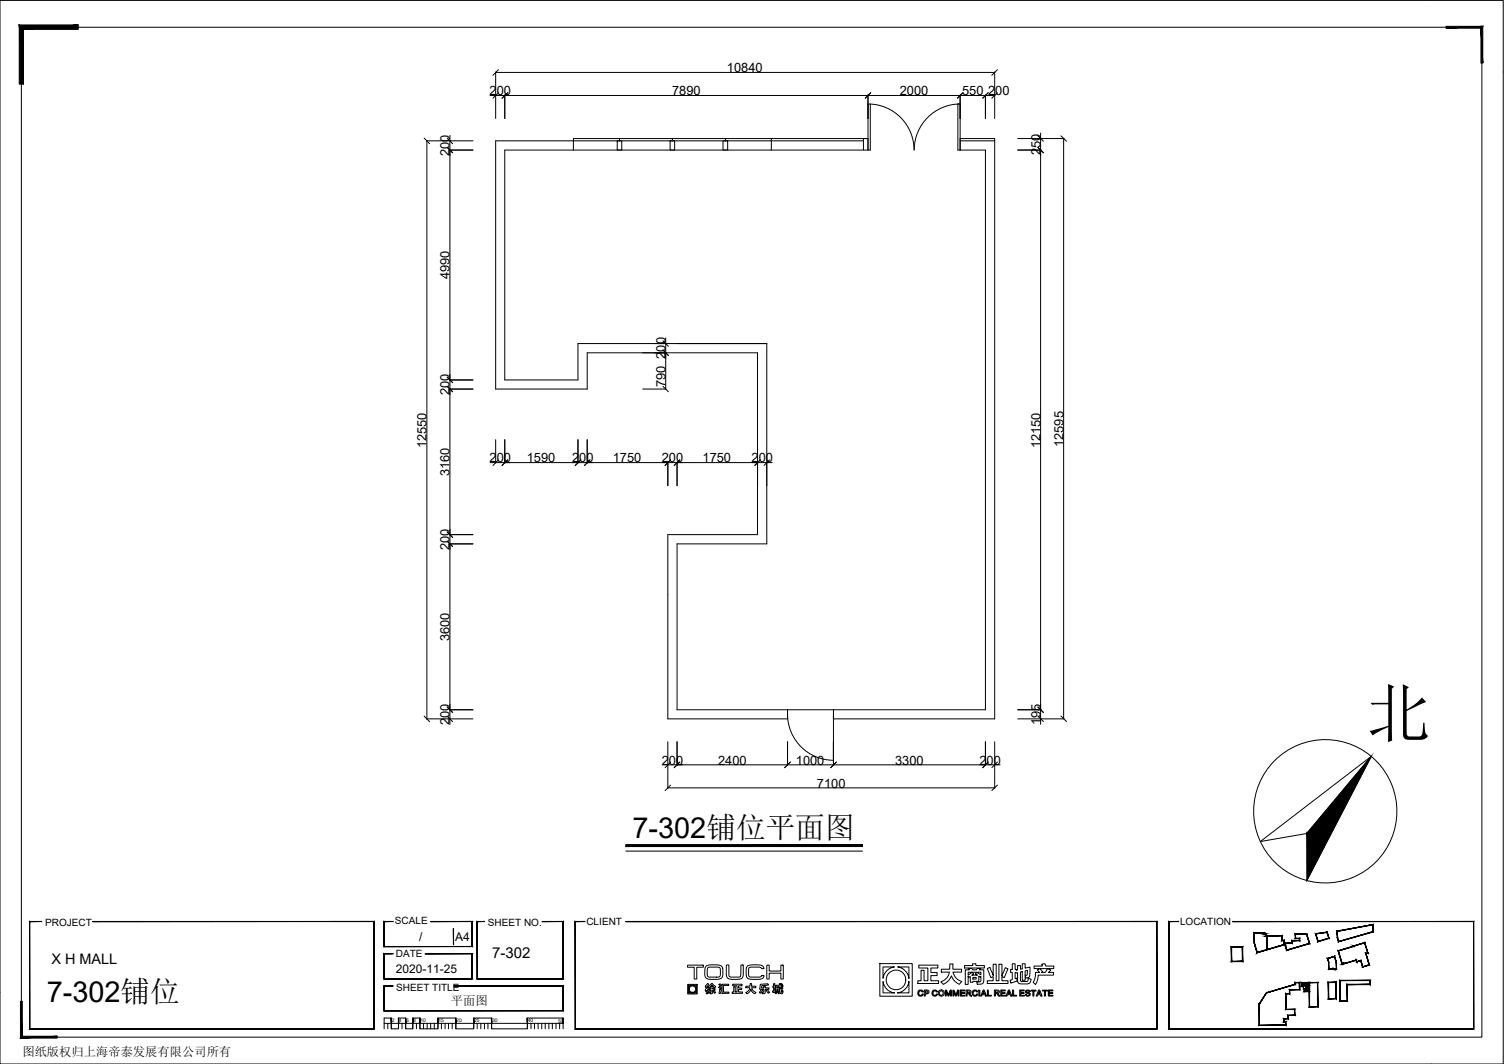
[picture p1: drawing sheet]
<svg xmlns="http://www.w3.org/2000/svg" width="420mm" height="297mm" viewBox="0 0 420 297" stroke-linecap="round" stroke-linejoin="round" font-family="sans-serif">
<!-- layer: 0 -->
<g fill="none" stroke="#000" stroke-width=".28">
<path d="M0 .1h419.9v296.9h-419.9zM6 7.6h408v281.9h-408zM139.2 19.5l-1.5 1.5M278.6 19.5l-1.5 1.5M118.5 38.6l1.5 1.5M124.9 38.6l1.5 1.5M139.2 25.9l-1.5 1.5M141.8 25.9l-1.5 1.5M243.2 25.9l-1.5 1.5M269 25.9l-1.5 1.5M276.1 25.9l-1.6 1.5M278.6 25.9l-1.5 1.5"/>
<path d="M289.9 37.9l1.6 1.5M296.4 37.9l1.5 1.5M124.9 41.1l1.5 1.6M289.9 41.1l1.6 1.6M185.2 95.2l1.5 1.5M185.2 97.7l1.5 1.6M124.9 105.3l1.5 1.5M124.9 107.9l1.5 1.5M185.2 107.9l1.5 1.5M139.2 128.4l-1.5 1.5M141.8 128.4l-1.5 1.5M162.3 128.4l-1.6 1.5"/>
<path d="M164.8 128.4l-1.5 1.5M187.3 128.4l-1.5 1.5M189.9 128.4l-1.6 1.5M212.4 128.4l-1.5 1.5M215 128.4l-1.6 1.5M124.9 148.5l1.5 1.6M124.9 151.1l1.5 1.5M118.5 199.9l1.5 1.6M124.9 197.3l1.5 1.6M124.9 199.9l1.5 1.6M289.9 199.9l1.6 1.6M289.9 197.4l1.6 1.5"/>
<path d="M296.4 199.9l1.5 1.6M187.3 212.8l-1.5 1.5M187.3 219.2l-1.5 1.5M189.9 212.8l-1.6 1.5M220.8 212.8l-1.6 1.5M233.6 212.8l-1.5 1.5M276.1 212.8l-1.6 1.5M278.6 212.8l-1.5 1.5M278.6 219.2l-1.5 1.5M383.1 211.1l-18 34.7M174.8 237.6h66.2M352.1 234.9l31-23.8-18.1 21.6z"/>
<path d="M107.3 285.7h50v1.5M108.3 285.7v1.5M109.3 285.7v1.5M111.3 285.7v1.5M112.3 285.7v1.5M113.3 285.7v1.5M115.3 285.7v1.5M116.3 285.7v1.5M117.3 285.7v1.5M118.3 285.7v1.5M119.3 285.7v1.5M120.3 285.7v1.5"/>
<path d="M121.3 285.7v1.5M122.3 285.7v1.5M123.3 285.7v1.5M124.3 285.7v1.5M125.3 285.7v1.5M126.3 285.7v1.5M127.3 285.7v1.5M132.3 285.7v1.5M133.3 285.7v1.5M134.3 285.7v1.5M135.3 285.7v1.5M136.3 285.7v1.5"/>
<path d="M137.3 285.7v1.5M147.3 285.7v1.5M148.3 285.7v1.5M149.3 285.7v1.5M150.3 285.7v1.5M151.3 285.7v1.5M152.3 285.7v1.5M153.3 285.7v1.5M154.3 285.7v1.5M155.3 285.7v1.5M156.3 285.7v1.5M157.3 284.2h-10v3h-10v-3h-5v3h-5v-3h-5v3h-5v-3h-2v3h-2v-3h-2v3h-2v-3h-2v3"/>
<circle cx="370.2" cy="226.5" r="20"/>
</g>
<g fill="#000" stroke="#000" stroke-width=".28">
<path d="M363.6 274.3h2.2zM364.4 276.8h1.3z"/>
<path d="M413.7 7.9v9.7h.5zM413.7 7.9l.5-.5v10.2zM404 7.9h9.7l.5-.5zM404 7.4h10.2l-10.2 .5z"/>
<path d="M5.4 7v16.5h1.2zM5.4 7l1.2 1.2v15.3zM5.4 7l1.2 1.2 15.2-1.2zM6.6 8.2l15.2-1.2v1.2z"/>
<path d="M383.1 211.1l-15.1 29-3-7.4zM365 232.7l.1 13.1 2.9-5.7z"/>
<path d="M174.8 235.8v.5l66.2-.5zM174.8 236.3l66.2-.5v.5z"/>
<path d="M25.9 257.2h78.6zM25.9 257.3l78.6-.1zM104.5 257.2v30.1zM104.4 257.3l.1 30zM8.3 287.3h96.2zM8.3 287.3l96.1-.1zM8.3 257.2v30.1zM8.3 257.2v30zM8.3 257.2h3.3zM8.3 257.3l3.3-.1z"/>
<path d="M120.4 257.2h11.5zM120.4 257.3l11.5-.1zM131.8 257.3l.1 7zM131.8 257.3l.1 7zM107.3 264.3h24.6zM107.3 264.3l24.5-.1zM107.3 257.2v7.1zM107.3 257.2l.1 7zM107.3 257.2h2.5zM107.4 257.3l2.4-.1z"/>
<path d="M126.7 259.3v4.4zM126.7 259.3v4.4z"/>
<path d="M151.5 257.2h5.9zM151.5 257.3l5.9-.1zM157.4 257.2v16.1zM157.3 257.3l.1 16zM133.3 273.3h24.1zM133.3 273.3l24-.1zM133.3 257.2v16.1zM133.3 257.2v16zM133.3 257.2h2zM133.3 257.3l2-.1z"/>
<path d="M174.8 257.2h148.4zM174.8 257.3l148.4-.1zM323.1 257.3l.1 30zM323.1 257.3l.1 30zM160.7 287.3h162.5zM160.7 287.3l162.4-.1zM160.7 257.2v30.1zM160.7 257.2v30zM160.7 257.2h2.7zM160.7 257.3l2.7-.1z"/>
<path d="M344.4 257.2h67.3zM344.4 257.3l67.3-.1zM411.7 257.2v30.1zM411.6 257.3l.1 30zM326.5 287.3h85.2zM326.5 287.3l85.1-.1zM326.5 257.2v30.1zM326.5 257.2l.1 30zM326.5 257.2h2.8zM326.6 257.3l2.7-.1z"/>
<path d="M5.7 279.6l.5 9.7v-9.7zM5.7 279.6l.5 9.7-.5 .5zM5.7 289.8l10.3-.5h-9.8zM5.7 289.8l10.3-.5v.5z"/>
<path d="M118.8 266.2h13.1zM118.8 266.3l13.1-.1zM131.8 266.3l.1 7zM131.8 266.3l.1 7zM107.3 273.3h24.6zM107.3 273.3l24.5-.1zM107.3 266.2v7.1zM107.3 266.2l.1 7zM107.3 266.2h2.5zM107.4 266.3l2.4-.1z"/>
<path d="M126.8 275.2h30.6zM126.8 275.3l30.6-.1zM157.4 275.2v7zM157.3 275.3l.1 6.9zM107.3 282.2h50.1zM107.3 282.2l50-.1zM107.3 275.2v7zM107.3 275.2l.1 6.9zM107.3 275.2h2.5zM107.4 275.3l2.4-.1z"/>
<path d="M344 264.3h3.2zM344.1 264.4l3.1-.1zM347.2 264.3v4.2zM347 264.4l.2 4.1zM344 268.5h3.2zM344 268.5l3-.2zM344 264.3v4.2zM344 264.3l.1 4z"/>
<path d="M350.3 260.4v2.7zM350.3 260.4l.1 2.6zM350.3 260.4h3zM350.4 260.5l2.9-.1zM353.3 260.4v.3zM353.1 260.5v.3zM353.3 260.7l-.2 .1 .6-.1zM353.1 260.8l.6-.1zM353.7 260.7v.5zM353.5 260.8v.5zM353.7 261.2l-.2 .1 .5-.1zM353.5 261.3l.5-.1zM354 261.2h4.2zM354 261.3l4.2-.1zM358.2 261.2v1.3zM358.1 261.3v1.3zM358.2 262.5l-.1 .1 .6-.1zM358.1 262.6l.6-.1zM358.7 262.5v1.3zM358.6 262.6l.1 1.2zM351.1 266l7.6-2.2zM351.2 265.8l7.4-2.1-7.5 2.3z"/>
<path d="M350.3 263.1l.8 2.8zM350.3 263.1l.9 2.8z"/>
<path d="M353.9 261.2l.1 3.9zM353.9 261.2l.1 3.9z"/>
<path d="M359.1 263.4l.1 .8zM359.1 263.4v.9zM359.1 264.3l.4 .9zM359.1 264.3l.3 1zM359.5 265.2l-.1 .1 6.4-1.9zM359.4 265.3l6.5-1.8zM365 260.8l.9 2.7zM365.1 260.7l.8 2.8zM361.9 260.8l3.2-.1zM361.8 260.7h3.3zM361.8 260.7l.1 1.2zM361.8 260.7v1.3zM361.8 262l1.3-.1zM361.8 262l1.3-.1zM363 262l.1 .7v-.8zM363 262l.1 .7zM361 262.7h2.1zM360.8 262.5h2.2zM360.8 262.5l.2 .9zM360.8 262.5l.2 .9zM359.2 263.4h1.8zM359.1 263.3h1.7zM359.1 263.3l.1 .1z"/>
<path d="M363 274.3l.1 2v-2zM363 274.3l.1 2zM360.3 276.3h2.8zM360.2 276.3h2.8zM360.2 276.3l.1 1.2zM360.2 276.3l.1 1.2zM359.2 277.5h1.1zM359.2 277.4h1zM359.2 277.4v4.4zM359.2 277.4v4.4zM359.2 281.8h2.5zM359.2 281.8h2.5zM361.6 281.8l.1 1.7v-1.7zM361.6 281.8l.1 1.7zM359.9 283.5h1.8zM359.8 283.4h1.8zM359.8 283.4l.1 1.1zM359.8 283.4l.1 1.1zM358.7 284.5h1.2zM358.6 284.3h1.2zM358.6 284.3l.1 .9zM358.6 284.3v1zM358.6 285.3l.6-.1zM358.6 285.3l.6-.1zM359.1 285.3l.1 1v-1.1zM359.1 285.3l.1 1zM351.7 286.3h7.5zM351.7 286.3l7.4-.1zM351.7 280.2v6.1zM351.7 280.2l.1 6zM353.8 277.1l-2.1 3.1zM353.8 277.1l-1.9 3.1zM353.8 277.1l8-2.3zM353.9 277.2l8-2.3zM361.8 274.3l.1 .6zM361.8 274.3l.1 .6zM361.8 274.3h1.3zM361.9 274.3h1.2z"/>
<path d="M363.5 274.3l.1 1zM363.5 274.3v1.1zM363.6 275.3l-.1 .1 .4-.1zM363.5 275.4h.5zM363.9 275.1l.1 .3zM363.9 275.1l.1 .3zM363.9 275.1h.9zM364 275.2l.8-.1zM364.8 275.1v1zM364.7 275.2l.1 .9zM364.4 276.1h.4zM364.3 276h.4zM364.3 276l.1 .8zM364.3 276v.8zM364.3 276.8h1.4zM364.3 276.8h1.4zM365.7 276.8h.1z"/>
<path d="M363.6 275.2l.3 .1v-.1zM363.6 275.2l.3 .1h-.3z"/>
<path d="M365.7 274.3h2.5zM365.8 274.3h2.4zM368 274.3l.2 6.8v-6.8zM368 274.3l.2 6.8zM365.7 281.1h2.5zM365.7 281.1l2.3-.1zM365.7 274.3v6.8zM365.7 274.3l.1 6.7z"/>
<path d="M365.7 274.3l.1 2.5zM365.7 274.3h.1v2.5zM363.6 274.3h2.2zM363.5 274.3h2.3z"/>
<path d="M363.6 274.3l2.2 .9v-.9zM363.6 274.3l2.2 .9h-2.2z"/>
<path d="M364.8 275.2l1 .9v-.9zM364.8 275.2l1 .9h-1z"/>
<path d="M364.4 276.1l1.4 .7v-.7zM364.4 276.1l1.4 .7h-1.4z"/>
<path d="M367.5 260.6l.7 2.1zM367.5 260.6l.6 2.3zM368.2 262.7l-.1 .2 3.1-1zM368.1 262.9l3.2-.9zM370.7 260.3l.6 1.7zM370.8 260.2l.5 1.8zM367.6 260.7l3.2-.5zM367.5 260.6l3.3-.4z"/>
<path d="M370.8 267.5l2.1-.6zM371 267.6l1.9-.7zM372.9 266.9l.5 1.9zM372.8 267.1l.6 1.7zM373.3 268.8l.1 1.7zM373.3 268.8l.1 1.7zM372.8 270.5h.6zM372.7 270.5h.6zM372.7 270.5l.1 .1zM372.7 270.5l.1 .1zM371.1 270.6h1.7zM371.1 270.6l1.6-.1zM371.1 268.6v2zM371.1 268.6l.1 1.9zM370.8 267.5l.4 1.1zM370.8 267.5l.4 1.1z"/>
<path d="M371.2 274.3l2.1-.1zM371.1 274.2h2.2zM371.1 274.2l.1 4.6zM371.1 274.2v4.7zM371.2 278.8l-.1 .1 2.1-.1zM371.1 278.9h2.2zM373.2 274.3l.1 4.6zM373.3 274.2v4.7z"/>
<path d="M373.5 261.7l.5 1.1zM373.5 261.7l.4 1.2zM374 262.8l-.1 .1 9.6-2.8zM373.9 262.9l9.7-2.7zM383.5 258.2l.1 2zM383.5 258.2l.1-.1v2.1zM373.6 260l10-1.9zM373.5 259.9l10.1-1.8zM373.5 259.9l.2 1.7zM373.5 259.9l.2 1.7z"/>
<path d="M374.9 269v.1l.3-.1zM374.9 269.1l.3-.1zM375.2 269l-.1 .1zM375.2 269.1l-.1 .1 3.8-1.2zM375.1 269.2l3.8-1.2zM378.9 268l.2 .4zM378.8 268.1l.2 .5zM379.1 268.4l-.1 .2 .7-.3zM379 268.6l.8-.3zM379.7 268.3l.5-.2zM379.8 268.3l.4-.2zM380.2 268.1l.5 1.8zM380.2 268.3l.4 1.7zM380.7 269.9l-.1 .1 1.8-.6zM380.6 270l2-.6zM381.5 266.1l1.1 3.3zM381.5 266.1l1.1 3.3zM381.5 266.1h.6zM381.6 266.2h.6zM381.3 263.3l.9 2.9zM381.3 263.1l.9 3.1zM378.2 264.1l3.1-1zM378.1 264.1l3.2-1zM378.1 264.1h.1zM378.1 264.1h.1zM378.1 264.1l.2 .1z"/>
<path d="M374.3 279.5h2.1zM374.3 279.5l2-.2zM374.3 273.7v5.8zM374.3 273.7l.1 5.6zM374.3 273.7h8.5zM374.4 273.8l8.4-.1zM382.7 273.8v1.1l.1-1.2zM382.7 273.8v1.1zM376.4 274.9h6.3zM376.3 274.8h6.4zM376.3 274.8l.1 4.7zM376.3 274.8l.1 4.7z"/>
<path d="M373.9 265.5l4.4-1.3zM373.8 265.4l4.3-1.3zM373.8 265.4l1.1 3.6zM373.8 265.4l1.1 3.7z"/>
<path d="M109.3 284.2l.1 1.5zM109.3 284.2l.1 1.5z"/>
<path d="M111.3 284.2l.1 1.5zM111.3 284.2l.1 1.5z"/>
<path d="M113.3 284.2l.1 1.5zM113.3 284.2l.1 1.5z"/>
<path d="M115.3 284.2l.1 1.5zM115.3 284.2l.1 1.5z"/>
<path d="M117.3 284.2l.1 1.5zM117.3 284.2l.1 1.5z"/>
<path d="M122.3 284.2l.1 1.5zM122.3 284.2l.1 1.5z"/>
<path d="M127.3 284.2l.1 1.5zM127.3 284.2l.1 1.5z"/>
<path d="M132.3 284.2l.1 1.5zM132.3 284.2l.1 1.5z"/>
<path d="M137.3 284.2l.1 1.5zM137.3 284.2l.1 1.5z"/>
<path d="M147.3 284.2l.1 1.5zM147.3 284.2l.1 1.5z"/>
<path d="M157.3 284.2l.1 1.5zM157.3 284.2l.1 1.5z"/>
</g>
<g fill="none" stroke="#000" stroke-width=".28">
<path d="M192.1 274.8h2.7v2.7h-2.7zM192.1 269.5l4.1-.1a.3 .3 0 0 1 .3 .4 .3 .3 0 0 1-.4 .2h-1.5v2.8a.38 .38 0 0 1-.3 .5 .38 .38 0 0 1-.4-.5v-2.8h-1.7zM192.4 276.2a1.01 1.01 0 0 0 1 1h-1zM192.4 275h1a1.09 1.09 0 0 0-1 1.1zM193.5 275h1.1v1.1a1.17 1.17 0 0 0-1.1-1.1zM193.5 277.2a1.09 1.09 0 0 0 1.1-1v1zM197.2 269.7a6.5 6.5 0 0 1 4.3 0l.4 .7a3.1 3.1 0 0 1-.4 2.7l-1.3 .3h-1.6a1.38 1.38 0 0 1-1.7-1.5v-1.5zM197.7 275.5l.3 .2-.3 .4v1.3h-.4v-.9l-.2 .2-.1-.4zM197.7 274.6l.3 .2-.9 .9-.1-.4zM197.7 270.2l2.4-.2a.83 .83 0 0 1 .9 .1 .83 .83 0 0 1 .3 .9 1.83 1.83 0 0 1-.4 1.7l-2.1 .1a.91 .91 0 0 1-1.1-.2 .91 .91 0 0 1-.1-1zM198.2 276.5l.3 .1-.4 .7-.4-.2zM198.7 274.6h.4l.8 .8-.2 .4-.2-.2v.2h-.4v.2h.7v.4l-.7 .1a.65 .65 0 0 1 0 .7 .65 .65 0 0 1-.7 .2l-.1-.3a.32 .32 0 0 0 .4-.1 .32 .32 0 0 0 0-.5v-.1h-.7v-.4h.7v-.2h-.6l-.2-.4z"/>
<path d="M198.9 275l.4 .5h-.8zM199.2 276.6l.3-.1 .4 .6-.3 .2zM201 275.4l.6 .4-.3 .3-.6-.4zM201.1 274.6l.5 .4-.3 .3-.4-.4zM201.1 276.2l.4 .1-.3 1.1-.4-.1zM201.7 274.8h1.9v.3h-1.5v1.9h1.5v.3h-1.9zM202.9 269.5h.7v1.9a.94 .94 0 0 0 .7 1.4h1.6a.78 .78 0 0 0 .8-.1 .78 .78 0 0 0 .3-.8l.1-2.5 .5 .1v1.8a1.59 1.59 0 0 1-.3 1.7 1.59 1.59 0 0 1-1.6 .4h-.8a1.58 1.58 0 0 1-1.7-.4 1.58 1.58 0 0 1-.3-1.7zM204.7 274.8h2.6v.4h-1v.6h.9v.4h-.9v.7h1.1v.4h-2.8v-.4h.4v-1.4h.4v1.4h.5v-1.7h-1.2zM208.4 275.3h1.1v-.7h.5l-.1 .7h1.3v.4h-1.2a1.74 1.74 0 0 0 1.2 1.4l-.3 .2a1.02 1.02 0 0 1-1.1-1l-1 1.1h-.2l-.3-.3a1.32 1.32 0 0 0 1-1.4h-.9zM208.7 269.8l.8-.4h2.2a1.38 1.38 0 0 1 1.7 1 .73 .73 0 0 1-.9-.3l-2.3-.1a.82 .82 0 0 0-.9 .1 .82 .82 0 0 0-.2 .9 1.71 1.71 0 0 0 .3 1.7h3.1a.64 .64 0 0 1 .9-.2 1.69 1.69 0 0 1-2 .9h-1a1.55 1.55 0 0 1-1.6-.4 1.55 1.55 0 0 1-.4-1.6l.1-1.1zM212.4 274.8l2.1-.2 .2 .4-1.9 .2-.1 .6h.7v-.5h.4v.5h1v.4h-1v.6a.54 .54 0 0 1-.3 .6 .54 .54 0 0 1-.6-.1l-.1-.3 .6-.1v-.7h-1.2zM212.7 276.3l.4 .1-.7 .9-.3-.2z"/>
<path d="M214 276.4l.3-.1 .7 .8-.4 .2zM214.2 269.5h.7v1.6h3.2v-1.6a.44 .44 0 0 1 .7 0 .44 .44 0 0 1 0 .6v2.9a.36 .36 0 0 1-.4 .3 .36 .36 0 0 1-.3-.5v-1.1h-3.2v1.2a.4 .4 0 0 1-.5 .4 .4 .4 0 0 1-.2-.6zM216.1 274.6h.4v.7h.2v.4h-.2v.8l.2-.1v.4v-1.7h1v-.5h.4v.5h.3l-.3-.4 .3-.1 .3 .3-.3 .2h.3v.3h-.6v.8l.3-.6 .3 .2-.5 1 .2 .3v-.6l.4 .2a.53 .53 0 0 1-.1 .5 .53 .53 0 0 1-.6 .2l-.2-.3-.3 .4-.3-.3a.96 .96 0 0 0 .5-1.4l-.1-.4h-.6v.3h.6l-.1 .8a.32 .32 0 0 1-.1 .4 .32 .32 0 0 1-.5-.1l-.2 .6-.3-.2 .2-.4-.8 .3-.1-.4 .3-.1v-.9h-.2v-.4h.2zM217.1 276.1h.2l-.1 .5h-.2zM245.8 269h9v9.1h-9zM246.7 274a3.7 3.7 0 0 0 3.2 3.2h-3.2zM246.7 270l3.1-.1a3.7 3.7 0 0 0-3.1 3.2zM250.7 277.2a3.7 3.7 0 0 0 3.2-3.2v3.2zM250.8 269.9l3.1 .1v3.1a3.7 3.7 0 0 0-3.1-3.2zM256.7 269.4h5.3v.8h-1.9v1.3h1.7v.9h-1.7v1.4h2.1v.8h-5.8v-.8h.9v-2.9h.8v2.9h1.1v-3.6h-2.5zM256.7 276.5a.83 .83 0 0 1 1.2 .4h-.2a.57 .57 0 0 0-.8-.1 .57 .57 0 0 0-.2 .8 .57 .57 0 0 0 .9 .1v-.2h.3a.82 .82 0 0 1-1.3 .5 .82 .82 0 0 1-.1-1.3zM258.2 276.4h.1a.77 .77 0 0 1 .8 0 .77 .77 0 0 1 .4 .8l-1 .2v.7h-.3z"/>
<path d="M258.5 276.6a.42 .42 0 0 1 .5 0 .42 .42 0 0 1 .2 .5l-.7 .1zM260.6 276.5a.83 .83 0 0 1 1.3 .4h-.2a.57 .57 0 0 0-.8-.1 .57 .57 0 0 0-.2 .8 .57 .57 0 0 0 .8 .1l.1-.2h.2a.82 .82 0 0 1-1.2 .5 .82 .82 0 0 1-.1-1.3zM263 270.6h2.3v-1.5h.9v1.5h2.4v.8h-2.4a3.6 3.6 0 0 0 2.5 2.7l-.6 .6a3.7 3.7 0 0 1-2.3-2.3 3.6 3.6 0 0 1-2.4 2.3l-.6-.6a3.6 3.6 0 0 0 2.4-2.7h-2.2zM264.1 276.4h.3l.5 1.3 .5-1.3h.4v1.7h-.3l.1-1.4-.6 1.4h-.2l-.5-1.4v.4a.61 .61 0 0 1-.2 1zM266.2 276.4h.3l.5 1.3 .5-1.3h.4v1.7h-.3v-1.4l-.5 1.4h-.2l-.5-1.4v1.4h-.2zM268.3 276.4h1.2v.2h-1v.5h1v.3h-1v.5h1.1v.2h-1.3zM269.5 269.6h2.2v-.5h.9l.1 .5h2.3v.6h-5.5zM269.7 270.7h1.1l-.3-.3h1a.68 .68 0 0 0 1 .3h.2a.83 .83 0 0 1 1.2-.3l-.3 .3h1.2v3.1a1.03 1.03 0 0 1-1.5 1h-.3l-.2-.7a.84 .84 0 0 0 1.1-.1 .84 .84 0 0 0 .1-1v-.4l-.1 .2-.5-.3v1.5h-1.6v.2h-.7v-1.6l-.4 .3-.2-.4v2.3h-.8zM269.9 276.4h.8a.49 .49 0 0 1 .5 .4 .49 .49 0 0 1-.4 .6l.6 .7h-.3l-.6-.7h-.3v.7h-.3zM270.2 276.6h.3a.28 .28 0 0 1 .3 .1 .28 .28 0 0 1 0 .4h-.6zM270.5 271.4h3a.39 .39 0 0 1 .5 0 .39 .39 0 0 1 0 .6v.1l-1.1-.6-.4 .4 .5 .3h-1.5l.5-.3-.4-.5-1.1 .8zM271.8 272.9h.9v.4h-.9z"/>
<path d="M271.9 276.5a.83 .83 0 0 1 1.2 .4h-.2a.58 .58 0 0 0-.8-.2 .58 .58 0 0 0-.2 .8 .58 .58 0 0 0 .9 .2v-.2h.2a.79 .79 0 0 1-1.1 .5 .79 .79 0 0 1-.2-1.2zM273.4 276.4h.3v1.7h-.3zM274.7 276.4h.2l.7 1.7h-.3l-.1-.4h-.8l-.2 .4h-.3zM274.8 276.7l.3 .7h-.6zM275.8 270.4l.8-.3 .9 2.2v-3.1h.8v4.6h.8v-4.6h.8v3.2l.9-2.2 .8 .3-1.1 2.4-.6-.3v1.2h1.7v.8h-5.8a.48 .48 0 0 1 .3-.8h1.4v-1.1l-.7 .2zM275.8 276.4h.3v1.5h.8v.2h-1.1zM277.8 276.4h.8a.49 .49 0 0 1 .6 .4 .49 .49 0 0 1-.4 .6l.6 .7h-.4l-.6-.7h-.3v.7h-.3zM278.1 276.6l.7 .1 .1 .2-.8 .2zM279.6 276.4h1.2v.2h-.9v.5h.9v.3h-.9v.5h1v.2h-1.3zM281.7 276.4h.3l.7 1.7h-.3l-.2-.4h-.7l-.2 .4h-.3zM281.9 276.7l.3 .7h-.6zM282.8 269.1h.8v1.5h.3v.3l.4-.2v-1.1h.8v1a.41 .41 0 0 0 .5-.2 .41 .41 0 0 0 0-.5v-.8h.8v1.2l1.3-.2a3.5 3.5 0 0 1-.3 2.8l-.8 .1-.2-.7a.55 .55 0 0 0 .6-.2 .55 .55 0 0 0 0-.7v-.5l-.6 .1v2.7h-.8v-2.5l-.5 .1v1.6a.73 .73 0 0 0 .4 1.1h1.1a.65 .65 0 0 0 .6-.2 .65 .65 0 0 0 .1-.7l.7 .3a1.13 1.13 0 0 1-1.4 1.3h-1a1.11 1.11 0 0 1-1.2-.3 1.11 1.11 0 0 1-.1-1.3v-1.5l-.7-.1v1.7l.5-.1a.74 .74 0 0 1-.7 1l-1 .4-.2-.9 .6-.1v-2h-.5v-.9h.5z"/>
<path d="M282.9 276.4h.3v1.5h.8v.2h-1.1zM284.9 276.4h1.2v.2h-.9v.5h.9v.3h-.9v.5h1v.2h-1.3zM286.5 276.6a.75 .75 0 0 1 1.3 .2h-.3a.32 .32 0 0 0-.4-.2 .32 .32 0 0 0-.2 .4 .65 .65 0 0 1 .7 .3 .65 .65 0 0 1 .1 .6l-.2 .1a.57 .57 0 0 1-.7 .2 .57 .57 0 0 1-.3-.6l.5 .3 .5-.1a.82 .82 0 0 0-.9-.7zM288 276.4h1.4v.2h-.6v1.5h-.3v-1.5h-.5zM288.9 269.7h2.3l-.2-.5 1-.1a.57 .57 0 0 0 .2 .6 .57 .57 0 0 0 .7 0h.9a.48 .48 0 0 1 .6 .1 .48 .48 0 0 1 0 .6h-1.6l.7 .4-.6 .7h1.4v.7h-4.3l-.2 1.6-.5 1.1-.7-.6 .5-.9 .2-1.9h1.1l-.6-.7 .6-.4h-1.5zM290.2 276.4h.2l.7 1.7h-.3l-.1-.4h-.8l-.1 .4h-.3zM290.3 276.7l.3 .7h-.6zM290.5 270.4h2.2l-.7 1.1h-1l.3-.2zM291.2 276.4h1.4v.2h-.5v1.5h-.3v-1.5h-.6zM292.9 276.4h1.2v.2h-1v.5h1v.3h-1v.5h1.1v.2h-1.3z"/>
<circle cx="193.5" cy="276.2" r=".88"/>
<circle cx="250.3" cy="273.6" r="2.73"/>
<circle cx="262.9" cy="277.3" r=".59"/>
<circle cx="263" cy="277.2" r=".86"/>
</g>
<path d="M141 106.1h20.5v-10.2h52.7v55.9h-25.1v46.3h30.9v2.6h-33.4v-51.4h25v-50.8h-47.6v10.1h-25.5M275.3 198.1h-42.5v2.6h45.1" fill="none" stroke="#000" stroke-width=".28"/>
<!-- layer: DOOR -->
<path d="M243.1 29.1v12.8h-.6v-12.9a12.8 12.8 0 0 1 12.9 12.9M267.6 29h.6v12.9h-.6zM268.2 29a12.8 12.8 0 0 0-12.8 12.9M220 199.4a12.8 12.8 0 0 0 12.9 12.8M232.8 199.4v12.9" fill="none" stroke="#000" stroke-width=".28"/>
<path d="M215.5 38.7h27M220 198.1h12.8" fill="none" stroke="#000" stroke-width=".28"/>
<path d="M138.5 39.3h102.7M172.4 39.3h1.3v2.6h-1.3zM173.1 38.7v.6M187.2 39.3h1.3v2.6h-1.3zM187.8 38.7v.6M202 39.3h1.3v2.6h-1.3zM202.6 38.7v.6M241.2 38.7h1.3v3.2h-1.3zM268.2 39.3h9.7v-.6h-9.7v3.2h7.1M141 41.9h100.2M160.2 41.9v-3.2h55.3v3.2" fill="none" stroke="#000" stroke-width=".28"/>
<path d="M138.5 39.3v69.3M277.9 39.3v161.4M141 41.9v64.2M275.3 41.9v156.2" fill="none" stroke="#000" stroke-width=".28"/>
<!-- layer: DIM -->
<g fill="none" stroke="#000" stroke-width=".28">
<path d="M119.1 39.3h13M119.3 39.3v161.4M125.7 37.8v5.7M136.9 26.7h5.7M138.4 20.2h139.5M138.5 20.1v13M141 26.5v6.6M141 26.7h136.9M242.5 26.5v6.6M268.2 26.5v6.6M275.3 26.5v6.6M277.9 20.1v13"/>
<path d="M284.3 38.7h13M290.7 37.2v160.9M297.1 38.7v162M125.6 41.9h6.5M125.7 41.9v68.3M284.3 41.9h6.5M179.5 98.5h6.6M182.8 95.9h3.3M186 94.3v5.7M186 98.5v10.2M125.6 106.1h6.5M125.6 108.6h6.5"/>
<path d="M125.7 108.6v40.7M179.5 108.6h6.6M136.9 129.1h5.7M138.5 122.8v6.5M141 129.1h24.6M141 122.8v6.5M161.5 122.8v6.5M164 129.1h26.7M164 122.8v6.5M186.6 129v6.6M189.1 129.1h22.6M189.1 129v6.6"/>
<path d="M211.6 129.1h4.1M211.6 129v6.6M214.2 129v6.6M125.6 149.3h6.5M125.6 151.8h6.5M125.7 149.3v4.1M125.7 151.8v50.5M125.6 198.1h6.5M284.3 198.1h6.5M290.7 196.6v5.6M119.1 200.7h13M185 213.5h5.7"/>
<path d="M186.6 207.1v13M186.6 219.9h91.3M189.1 213.5h90.3M189.1 207.1v6.5M220 207.1v6.5M232.8 207.1v6.5M275.3 207.1v6.5M277.9 207.1v13M284.3 200.7h13"/>
</g>
<text font-size="18.2" x="381.6" y="205.7">北</text>
<g font-size="8.1">
<text x="176.7" y="234">7-302铺位平面图</text>
<text x="13" y="279.8">7-302铺位</text>
</g>
<text font-size="4.2" x="137.5" y="267.3">7-302</text>
<text font-size="4" x="14.4" y="269.1">X H MALL</text>
<g font-size="3.6">
<text x="203.1" y="20.2">10840</text>
<text x="136.8" y="26.6">200</text>
<text x="187.7" y="26.6">7890</text>
<text x="251.4" y="26.6">2000</text>
<text x="268.8" y="26.6">550</text>
<text x="276.1" y="26.6">200</text>
<text x="125.6" y="43.6" transform="rotate(-90 125.6 43.6)">200</text>
<text x="290.7" y="43.3" transform="rotate(-90 290.7 43.3)">250</text>
<text x="125.6" y="77.9" transform="rotate(-90 125.6 77.9)">4990</text>
<text x="185.9" y="100.1" transform="rotate(-90 185.9 100.1)">200</text>
<text x="125.6" y="110.3" transform="rotate(-90 125.6 110.3)">200</text>
<text x="185.9" y="108" transform="rotate(-90 185.9 108)">790</text>
<text x="119.2" y="125.1" transform="rotate(-90 119.2 125.1)">12550</text>
<text x="290.7" y="125.1" transform="rotate(-90 290.7 125.1)">12150</text>
<text x="297.1" y="124.8" transform="rotate(-90 297.1 124.8)">12595</text>
<text x="136.8" y="129.1">200</text>
<text x="147.2" y="129.1">1590</text>
<text x="159.8" y="129.1">200</text>
<text x="171.2" y="129.1">1750</text>
<text x="184.9" y="129.1">200</text>
<text x="196.3" y="129.1">1750</text>
<text x="210" y="129.1">200</text>
<text x="125.6" y="132.9" transform="rotate(-90 125.6 132.9)">3160</text>
<text x="125.6" y="153.5" transform="rotate(-90 125.6 153.5)">200</text>
<text x="125.6" y="179" transform="rotate(-90 125.6 179)">3600</text>
<text x="125.6" y="202.4" transform="rotate(-90 125.6 202.4)">200</text>
<text x="290.7" y="202.5" transform="rotate(-90 290.7 202.5)">195</text>
<text x="184.9" y="213.5">200</text>
<text x="200.6" y="213.5">2400</text>
<text x="222.3" y="213.5">1000</text>
<text x="250.1" y="213.5">3300</text>
<text x="273.6" y="213.5">200</text>
<text x="228.2" y="219.9">7100</text>
</g>
<g font-size="3.4">
<text x="117.1" y="262.7">/</text>
<text x="127.1" y="262.7">A4</text>
<text x="110.6" y="271.6">2020-11-25</text>
<text x="125.9" y="280.7">平面图</text>
<text x="6.3" y="294.8">图纸版权归上海帝泰发展有限公司所有</text>
</g>
<g font-size="2.8">
<text x="12.7" y="258.6">PROJECT</text>
<text x="110.3" y="258.1">SCALE</text>
<text x="136.3" y="258.4">SHEET NO.</text>
<text x="163.8" y="258.3">CLIENT</text>
<text x="329.6" y="258.3">LOCATION</text>
<text x="110.6" y="267.3">DATE</text>
<text x="110.7" y="276.6">SHEET TITLE</text>
</g>
<g font-size="1.4">
<text x="109.5" y="285.4">2</text>
<text x="111.5" y="285.4">4</text>
<text x="113.5" y="285.4">6</text>
<text x="115.4" y="285.4">8</text>
<text x="117.5" y="285.4">10</text>
<text x="122.5" y="285.4">15</text>
<text x="127.5" y="285.4">20</text>
<text x="132.5" y="285.4">25</text>
<text x="137.5" y="285.4">30</text>
<text x="147.4" y="285.4">40</text>
<text x="155.9" y="285.5">50</text>
</g>
</svg>
